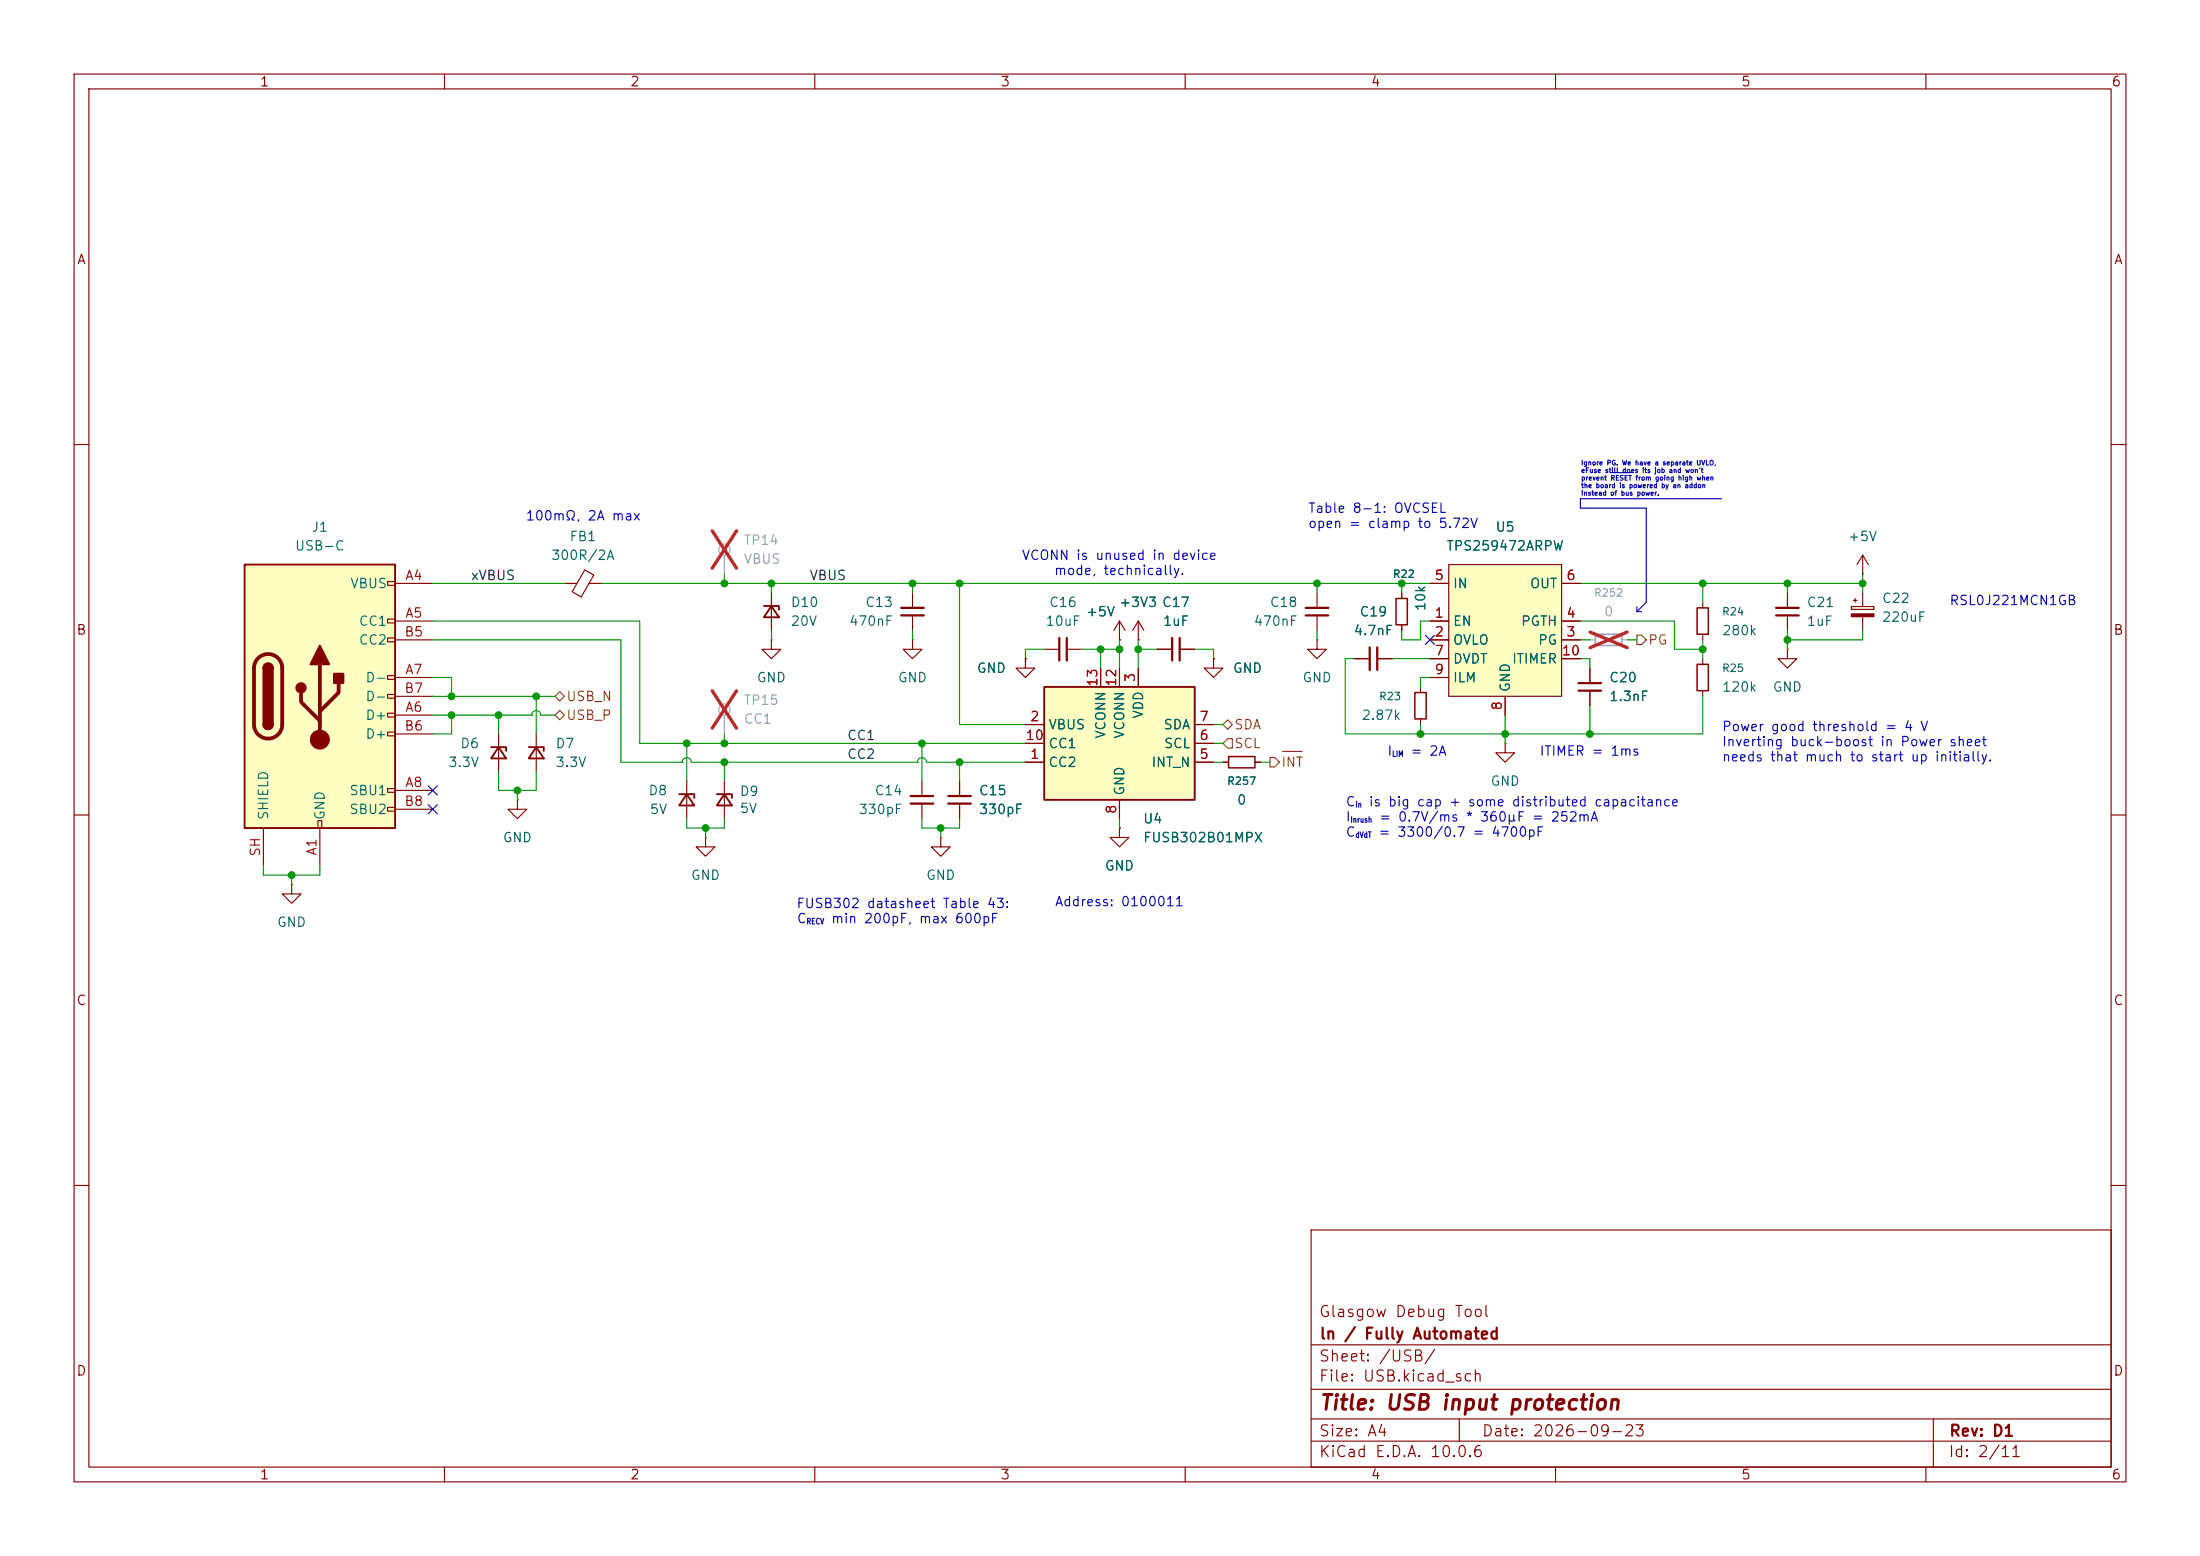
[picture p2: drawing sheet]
<svg xmlns="http://www.w3.org/2000/svg" width="297mm" height="210mm" viewBox="0 0 297 210" stroke-linecap="round" stroke-linejoin="round" font-family="sans-serif">
<g fill="none" stroke="#840000" stroke-width=".15">
<path d="M10 10h277v190h-277zM12 12h273v186h-273zM60 10v2M110 10v2M160 10v2M210 10v2M260 10v2M10 60h2M76.2 78.7h1.7M78.9 76.9l1.3 .7-1.7 3-1.3-.7zM79.5 78.7h1.8M251.5 77.5h.1"/>
<path d="M251.5 74.9l-.8 1.3M251.5 74.9l.7 1.3M251.5 74.9v2.6M285 60h2M67.3 99.1v5M72.4 99.1v5M104.1 86.4v1.2h1.3l-1.3 1.3-1.2-1.3h1.2M104.1 86.4h.1M104.1 80v5.1M123.2 86.4v1.2h1.3l-1.3 1.3-1.3-1.3h1.3M123.2 86.4h.1M123.2 80v2"/>
<path d="M123.2 83.1v2M138.4 88.9v1.3h-1.2l1.2 1.2 1.3-1.2h-1.3M138.4 88.9h.1M141 87.6h2M144 87.6h2M151.1 86.4h.1M151.1 83.8l-.7 1.3M151.1 83.8l.8 1.3M151.1 83.8v2.6M153.7 86.4h.1M153.7 83.8l-.8 1.3M153.7 83.8l.7 1.3"/>
<path d="M153.7 83.8v2.6M156.2 87.6h2M159.3 87.6h2M163.8 88.9v1.3h1.3l-1.3 1.2-1.2-1.2h1.2M163.8 88.9h.1M177.8 86.4v1.2h1.3l-1.3 1.3-1.3-1.3h1.3M177.8 86.4h.1M177.8 80v2M177.8 83.1v2M229.9 81.3v.7M229.9 85.6v.8M229.9 88.9v.8"/>
<path d="M229.9 93.2v.8M241.3 87.6v1.3h1.3l-1.3 1.3-1.3-1.3h1.3M241.3 87.6h.1M241.3 80v2M241.3 83.1v2M249.9 81.9h3.1v.3h-3.1zM250.2 81h.5M250.4 80.8v.5M251.5 80v1.9M251.5 83.2v1.9M10 110h2M39.4 119.4v1.3h1.2l-1.2 1.2-1.3-1.2h1.3"/>
<path d="M39.4 119.4h.1M92.7 105.4v5.1M95.2 113v1.3h1.3l-1.3 1.3-1.2-1.3h1.2M95.2 113h.1M97.8 105.4v5.1M124.5 105.4v2M124.5 108.5v2M127 113v1.3h1.3l-1.3 1.3-1.3-1.3h1.3M127 113h.1M129.5 105.4v2M129.5 108.5v2M151.1 111.8v1.2h1.3l-1.3 1.3-1.2-1.3h1.2"/>
<path d="M151.1 111.8h.1M165.1 102.9h.8M169.4 102.9h.8M285 110h2M10 160h2M177 166h108v32h-108zM285 160h2M60 198v2M110 198v2M160 198v2M177 194.5h108M177 191.5h108"/>
<path d="M177 187.5h108M177 181.5h108M197 191.5v3M210 198v2M260 198v2M261 191.5v6.5"/>
</g>
<path d="M103.1 81.8h2.1v.5M104.1 81.8l1.1 1.5h-2.1zM66.3 100.8h2v.5M67.3 100.8l1 1.6h-2zM71.4 100.8h2v.5M72.4 100.8l1 1.6h-2zM91.7 107.2h2v.5M92.7 107.2l1 1.5h-2zM96.8 107.2h2v.5M97.8 107.2l1 1.5h-2z" fill="none" stroke="#840000" stroke-width=".25"/>
<g fill="none" stroke="#840000" stroke-width=".3">
<path d="M121.7 83.1h3M121.7 82h3M143 86.1v3.1M144 86.1v3.1M158.2 86.1v3.1M159.3 86.1v3.1M176.3 83.1h3M176.3 82h3M239.8 83.1h3M239.8 82h3M122.9 107.4h3.1M122.9 108.5h3.1"/>
<path d="M128 107.4h3.1M128 108.5h3.1"/>
</g>
<g fill="none" stroke="#a1a1a1" stroke-width=".15">
<path d="M97.8 74.9v2.6M97.8 96.5v2.6"/>
<circle cx="97.8" cy="74.2" r=".76"/>
<circle cx="97.8" cy="95.8" r=".76"/>
</g>
<path d="M96.2 71.7l3.2 5M99.4 71.7l-3.2 5M96.2 93.2l3.2 5.1M99.4 93.2l-3.2 5.1" fill="none" stroke="#e12e31" stroke-width=".46"/>
<path d="M249.9 82.9h3.1v.3h-3.1z" fill="#840000" stroke="#840000" stroke-width=".15"/>
<path d="M229.1 89.7h1.5v3.5h-1.5zM229.1 82h1.5v3.6h-1.5zM165.9 102.1h3.5v1.5h-3.5z" fill="none" stroke="#840000" stroke-width=".2"/>
<path d="M141 92.7h20.3v15.3h-20.3z" fill="#ffffc2"/>
<path d="M141 92.7h20.3v15.3h-20.3z" fill="none" stroke="#840000" stroke-width=".25"/>
<path d="M138.4 97.8h2.6M148.6 90.2v2.5M151.1 90.2v2.5M153.7 90.2v2.5M161.3 97.8h2.5M189.2 80v.8M189.2 84.3v.8M138.4 102.9h2.6M138.4 100.3h2.6M151.1 108v2.5M161.3 102.9h2.5M161.3 100.3h2.5" fill="none" stroke="#840000" stroke-width=".15"/>
<path d="M188.5 80.8h1.5v3.5h-1.5z" fill="none" stroke="#840000" stroke-width=".2"/>
<path d="M195.6 76.2h15.2v17.8h-15.2z" fill="#ffffc2"/>
<g fill="none" stroke="#840000" stroke-width=".15">
<path d="M193 78.7h2.6M195.6 76.2h15.2v17.8h-15.2zM210.8 78.7h2.6M193 83.8h2.6M193 86.4h2.6M193 88.9h2.6M193 91.4h2.6M203.2 94v2.5M210.8 83.8h2.6M210.8 86.4h2.6M210.8 88.9h2.6M69.8 108v1.2h1.3l-1.3 1.3-1.2-1.3h1.2"/>
<path d="M69.8 108h.1M203.2 100.3v1.3h1.3l-1.3 1.3-1.3-1.3h1.3M203.2 100.3h.1"/>
</g>
<path d="M33 76.2h20.3v35.6h-20.3z" fill="#ffffc2"/>
<g fill="none" stroke="#840000" stroke-width=".15">
<path d="M52.3 78.5h1v.5h-1zM53.3 78.7h5.1M193 78.7h2.6M210.8 78.7h2.6M52.3 83.6h1v.5h-1zM52.3 86.1h1v.5h-1zM52.3 91.2h1v.5h-1zM52.3 93.7h1v.5h-1zM52.3 96.3h1v.5h-1zM52.3 98.8h1v.5h-1zM53.3 83.8h5.1M53.3 96.5h5.1"/>
<path d="M53.3 91.4h5.1M53.3 86.4h5.1M53.3 99.1h5.1M53.3 94h5.1M138.4 88.9h.1M138.4 97.8h2.6M148.6 90.2v2.5M151.1 86.4h.1M151.1 90.2v2.5M153.7 86.4h.1M153.7 90.2v2.5M156.2 87.6h2"/>
<path d="M159.3 87.6h2M161.3 97.8h2.5M163.8 88.9h.1M182.9 88.9h2M185.9 88.9h2.1M189.2 80v.8M189.2 84.3v.8M191.8 92.7v.8M191.8 97v.8M193 83.8h2.6M193 91.4h2.6M193 86.4h2.6"/>
<path d="M193 88.9h2.6M203.2 94v2.5M210.8 83.8h2.6M210.8 86.4h2.6M210.8 88.9h2.6M214.6 90.2v2M214.6 93.2v2.1M35.6 111.8v5M42.9 110.7h.5v1.1h-.5zM43.2 111.8v5M52.3 106.4h1v.5h-1zM52.3 109h1v.5h-1z"/>
<path d="M53.3 106.7h5.1M53.3 109.2h5.1M129.5 105.4v2M129.5 108.5v2M138.4 102.9h2.6M138.4 100.3h2.6M151.1 111.8h.1M151.1 108v2.5M161.3 102.9h2.5M161.3 100.3h2.5M165.1 102.9h.8M169.4 102.9h.8"/>
</g>
<path d="M33 76.2h20.3v35.6h-20.3zM35.6 90.2a.64 .64 0 0 1 .6-.7 .64 .64 0 0 1 .6 .7M35.6 97.8a.64 .64 0 0 0 .6 .6 .64 .64 0 0 0 .6-.6" fill="none" stroke="#840000" stroke-width=".25"/>
<path d="M34.8 88.8a1.9 1.9 0 0 1 2.1-.4 1.9 1.9 0 0 1 1.2 1.8v7.6a1.91 1.91 0 0 1-1.9 1.9 1.91 1.91 0 0 1-1.9-1.9v-7.6a1.9 1.9 0 0 1 .5-1.4zM40.6 93.5v1.2l2.6 2.6M43.2 89.7v10.1M45.7 92.2v1.3l-2.5 2.5" fill="none" stroke="#840000" stroke-width=".51"/>
<g fill="#840000" stroke="#840000" stroke-width=".25">
<path d="M35.6 90.2h1.2v7.6h-1.2z"/>
<path d="M35.7 89.7a.64 .64 0 0 1 .7-.1 .64 .64 0 0 1 .4 .6h-1.2z"/>
<path d="M35.6 97.8h1.2a.64 .64 0 0 1-.6 .6 .64 .64 0 0 1-.6-.6z"/>
<path d="M43.2 87.1l1.2 2.6h-2.5z"/>
<path d="M45.1 90.9h1.3v1.3h-1.3z"/>
<circle cx="40.6" cy="92.8" r=".63"/>
</g>
<circle cx="43.2" cy="99.8" r="1.27" fill="#840000" stroke="#840000" stroke-width=".15"/>
<path d="M215.4 85.6h3.5v1.5h-3.5z" fill="none" stroke="#a1a1a1" stroke-width=".2"/>
<path d="M214.6 86.4h.8M218.9 86.4h.8" fill="none" stroke="#a1a1a1" stroke-width=".15"/>
<path d="M214.7 85.3l5 2.1M219.7 85.3l-5 2.1" fill="none" stroke="#e12e31" stroke-width=".46"/>
<path d="M184.9 87.4v3M185.9 87.4v3M213.1 93.2h3.1M213.1 92.2h3.1" fill="none" stroke="#840000" stroke-width=".3"/>
<path d="M191 93.5h1.5v3.5h-1.5z" fill="none" stroke="#840000" stroke-width=".2"/>
<path d="M74.9 96.5l.7-.6 .6 .6-.6 .7zM74.9 94l.7-.7 .6 .7-.6 .6zM165.1 97.8l.6-.6 .7 .6-.7 .6zM165.7 99.7h.7v1.3h-.7l-.6-.7zM221 85.7h.6l.6 .7-.6 .6h-.6zM171.4 102.2h.7l.6 .7-.6 .6h-.7zM173.1 101.4h2.7" fill="none" stroke="#725600" stroke-width=".15"/>
<path d="M217.5 63.8h2.7M232.4 67.3h-19v1.3h8.8v12.7l-1.2 1.3M221 82.6h.6M221 81.9v.7" fill="none" stroke="#0000c2" stroke-width=".15"/>
<g fill="none" stroke="#009600" stroke-width=".15">
<path d="M58.4 78.7h17.8M81.3 78.7h111.7M97.8 77.5v1.2M104.1 78.7v1.3M123.2 78.7v1.3M129.5 78.7v19.1h8.9M177.8 78.7v1.3M189.2 78.7v1.3M213.4 78.7h38.1M229.9 78.7v2.6M241.3 78.7v1.3M251.5 77.5v2.5"/>
<path d="M58.4 86.4h25.4v16.5h8.3M58.4 83.8h28v16.5h52M58.4 91.4h2.6v2.6M58.4 96.5h13.4M58.4 94h16.5M61 96.5v2.6h-2.6M67.3 96.5v2.6M71.8 96.5h.1M71.8 96.5a.61 .61 0 0 1 .6-.6 .61 .61 0 0 1 .6 .6h1.9M72.4 94v5.1M97.8 99.1v1.2M104.1 85.1v1.3"/>
<path d="M123.2 85.1v1.3M141 87.6h-2.6v1.3M146 87.6h5.1M148.6 87.6v2.6M151.1 86.4v3.8M153.7 87.6h2.5M153.7 86.4v3.8M161.3 87.6h2.5v1.3M163.8 97.8h1.3M177.8 85.1v1.3M182.9 88.9h-1.3v10.2h48.3v-5.1M188 88.9h5"/>
<path d="M191.8 97.8v1.3M193 83.8h-1.2v2.6h-2.6v-1.3M193 91.4h-1.2v1.3M203.2 96.5v3.8M213.4 83.8h12.7v3.8h3.8M213.4 86.4h1.2M213.4 88.9h1.2v1.3M214.6 95.3v3.8M219.7 86.4h1.3M229.9 86.4v2.5M241.3 85.1v2.5M251.5 85.1v1.3h-10.2"/>
<path d="M35.6 116.8v1.3h7.6v-1.3M39.4 118.1v1.3M67.3 104.1v2.6h5.1v-2.6M69.8 106.7v1.3M92.1 102.9h.1M92.1 102.9a.61 .61 0 0 1 .6-.6 .61 .61 0 0 1 .6 .6h30.6M92.7 110.5v1.3h5.1v-1.3M92.7 100.3v5.1M95.2 111.8v1.2M97.8 102.9v2.5M123.9 102.9h.1M123.9 102.9a.61 .61 0 0 1 .6-.6 .61 .61 0 0 1 .6 .6h13.3"/>
<path d="M124.5 110.5v1.3h5v-1.3M124.5 100.3v5.1M127 111.8v1.2M129.5 102.9v2.5M151.1 110.5v1.3M163.8 102.9h1.3M163.8 100.3h1.3M170.2 102.9h1.2"/>
</g>
<path d="M192.4 85.8l1.2 1.2M193.6 85.8l-1.2 1.2M57.8 106.1l1.2 1.2M57.8 108.6l1.2 1.2M59 106.1l-1.2 1.2M59 108.6l-1.2 1.2" fill="none" stroke="#000084" stroke-width=".15"/>
<g fill="#009600" stroke="#009600" stroke-width=".14">
<circle cx="191.8" cy="99.1" r=".46"/>
<circle cx="203.2" cy="99.1" r=".46"/>
<circle cx="214.6" cy="99.1" r=".46"/>
<circle cx="97.8" cy="78.7" r=".46"/>
<circle cx="104.1" cy="78.7" r=".46"/>
<circle cx="72.4" cy="94" r=".46"/>
<circle cx="92.7" cy="100.3" r=".46"/>
<circle cx="127" cy="111.8" r=".46"/>
<circle cx="123.2" cy="78.7" r=".46"/>
<circle cx="129.5" cy="78.7" r=".46"/>
<circle cx="148.6" cy="87.6" r=".46"/>
<circle cx="153.7" cy="87.6" r=".46"/>
<circle cx="189.2" cy="78.7" r=".46"/>
<circle cx="177.8" cy="78.7" r=".46"/>
<circle cx="151.1" cy="87.6" r=".46"/>
<circle cx="241.3" cy="86.4" r=".46"/>
<circle cx="229.9" cy="78.7" r=".46"/>
<circle cx="229.9" cy="87.6" r=".46"/>
<circle cx="251.5" cy="78.7" r=".46"/>
<circle cx="241.3" cy="78.7" r=".46"/>
<circle cx="97.8" cy="102.9" r=".46"/>
<circle cx="129.5" cy="102.9" r=".46"/>
<circle cx="124.5" cy="100.3" r=".46"/>
<circle cx="97.8" cy="100.3" r=".46"/>
<circle cx="95.2" cy="111.8" r=".46"/>
<circle cx="61" cy="96.5" r=".46"/>
<circle cx="67.3" cy="96.5" r=".46"/>
<circle cx="61" cy="94" r=".46"/>
<circle cx="69.8" cy="106.7" r=".46"/>
<circle cx="39.4" cy="118.1" r=".46"/>
</g>
<text font-size="2" fill="#840000" x="178" y="190.8">Title: USB input protection</text>
<g font-size="1.5" fill="#840000">
<text x="178" y="178.1">Glasgow Debug Tool</text>
<text x="178" y="184.1">Sheet: /USB/</text>
<text x="178" y="181.1">ln / Fully Automated</text>
<text x="178" y="186.8">File: USB.kicad_sch</text>
<text x="178" y="197">KiCad E.D.A. 10.0.6</text>
<text x="178" y="194.2">Size: A4</text>
<text x="200" y="194.2">Date: 2026-09-23</text>
<text x="263" y="197">Id: 2/11</text>
<text x="263" y="194.2">Rev: D1</text>
</g>
<g font-size="1.3" fill="#840000">
<text x="35" y="12">1</text>
<text x="85" y="12">2</text>
<text x="135" y="12">3</text>
<text x="185" y="12">4</text>
<text x="235" y="12">5</text>
<text x="285" y="12">6</text>
<text x="10.3" y="36">A</text>
<text x="285.3" y="36">A</text>
<text x="10.2" y="86">B</text>
<text x="285.2" y="86">B</text>
<text x="10.2" y="136">C</text>
<text x="285.2" y="136">C</text>
<text x="10.2" y="186">D</text>
<text x="285.2" y="186">D</text>
<text x="35" y="200">1</text>
<text x="85" y="200">2</text>
<text x="135" y="200">3</text>
<text x="185" y="200">4</text>
<text x="235" y="200">5</text>
<text x="285" y="200">6</text>
</g>
<g font-size="1.3" fill="#0000c2">
<text x="70.9" y="70.6">100mΩ, 2A max</text>
<text x="176.5" y="69.5">Table 8-1: OVCSEL</text>
<text x="176.5" y="71.6">open = clamp to 5.72V</text>
<text x="137.8" y="75.9">VCONN is unused in device</text>
<text x="142.2" y="77.9">mode, technically.</text>
<text x="263.1" y="82">RSL0J221MCN1GB</text>
<text x="232.4" y="99">Power good threshold = 4 V</text>
<text x="232.4" y="101">Inverting buck-boost in Power sheet</text>
<text x="187.2" y="102.3">I</text>
<text x="190.3" y="102.3">= 2A</text>
<text x="207.8" y="102.3">ITIMER = 1ms</text>
<text x="232.4" y="103.1">needs that much to start up initially.</text>
<text x="181.6" y="109.2">C</text>
<text x="181.6" y="111.2">I</text>
<text x="181.6" y="113.2">C</text>
<text x="184.7" y="109.2">is big cap + some distributed capacitance</text>
<text x="186" y="113.2">= 3300/0.7 = 4700pF</text>
<text x="186.1" y="111.2">= 0.7V/ms * 360µF = 252mA</text>
<text x="107.4" y="122.9">FUSB302 datasheet Table 43:</text>
<text x="107.5" y="124.9">C</text>
<text x="112.1" y="124.9">min 200pF, max 600pF</text>
<text x="142.3" y="122.6">Address: 0100011</text>
</g>
<g font-size="1.3" fill="#006464">
<text x="39.7" y="74.6">USB-C</text>
<text x="42" y="72.1">J1</text>
<text x="74.3" y="75.9">300R/2A</text>
<text x="76.8" y="73.4">FB1</text>
<text x="195.2" y="74.6">TPS259472ARPW</text>
<text x="201.8" y="72.1">U5</text>
<text x="249.4" y="73.4">+5V</text>
<text x="47.2" y="79.7">VBUS</text>
<text x="106.7" y="82.2">D10</text>
<text x="116.7" y="82.2">C13</text>
<text x="141.5" y="82.2">C16</text>
<text x="146.5" y="83.5">+5V</text>
<text x="151" y="82.2">+3V3 C17</text>
<text x="171.3" y="82.2">C18</text>
<text x="183.5" y="83.5">C19</text>
<text x="192.7" y="82.6" transform="rotate(-90 192.7 82.6)">10k</text>
<text x="196.1" y="79.7">IN</text>
<text x="206.5" y="79.7">OUT</text>
<text x="243.8" y="82.2">C21</text>
<text x="254" y="81.7">C22</text>
<text x="48.3" y="84.8">CC1</text>
<text x="48.3" y="87.3">CC2</text>
<text x="106.7" y="84.8">20V</text>
<text x="114.5" y="84.8">470nF</text>
<text x="141.1" y="84.8">10uF</text>
<text x="156.9" y="84.8">1uF</text>
<text x="169.2" y="84.8">470nF</text>
<text x="182.7" y="86.1">4.7nF</text>
<text x="196.1" y="84.8">EN</text>
<text x="196.1" y="87.3">OVLO</text>
<text x="196.1" y="89.9">DVDT</text>
<text x="204" y="89.9">ITIMER</text>
<text x="205.2" y="84.8">PGTH</text>
<text x="207.5" y="87.3">PG</text>
<text x="232.4" y="86.1">280k</text>
<text x="243.8" y="84.8">1uF</text>
<text x="254" y="84.2">220uF</text>
<text x="49.3" y="92.4">D-</text>
<text x="49.3" y="94.9">D-</text>
<text x="102.1" y="92.4">GND</text>
<text x="121.1" y="92.4">GND</text>
<text x="131.8" y="91.1">GND</text>
<text x="166.4" y="91.1">GND</text>
<text x="175.7" y="92.4">GND</text>
<text x="196.1" y="92.4">ILM</text>
<text x="204.2" y="93.5" transform="rotate(-90 204.2 93.5)">GND</text>
<text x="217.2" y="92.4">C20</text>
<text x="217.2" y="94.9">1.3nF</text>
<text x="232.4" y="93.7">120k</text>
<text x="239.2" y="93.7">GND</text>
<text x="49.3" y="97.5">D+</text>
<text x="49.3" y="100">D+</text>
<text x="62.1" y="101.3">D6</text>
<text x="74.9" y="101.3">D7</text>
<text x="141.5" y="98.8">VBUS</text>
<text x="141.5" y="101.3">CC1</text>
<text x="149.6" y="99.8" transform="rotate(-90 149.6 99.8)">VCONN</text>
<text x="152.1" y="99.8" transform="rotate(-90 152.1 99.8)">VCONN</text>
<text x="154.6" y="97.1" transform="rotate(-90 154.6 97.1)">VDD</text>
<text x="157" y="98.8">SDA</text>
<text x="157" y="101.3">SCL</text>
<text x="183.7" y="97.5">2.87k</text>
<text x="47.1" y="107.6">SBU1</text>
<text x="60.4" y="103.8">3.3V</text>
<text x="74.9" y="103.8">3.3V</text>
<text x="87.5" y="107.6">D8</text>
<text x="99.8" y="107.7">D9</text>
<text x="118" y="107.6">C14</text>
<text x="132.1" y="107.6">C15</text>
<text x="141.5" y="103.8">CC2</text>
<text x="152.1" y="107.5" transform="rotate(-90 152.1 107.5)">GND</text>
<text x="155.4" y="103.8">INT_N</text>
<text x="201.1" y="106.4">GND</text>
<text x="36.5" y="110.8" transform="rotate(-90 36.5 110.8)">SHIELD</text>
<text x="44.1" y="110.8" transform="rotate(-90 44.1 110.8)">GND</text>
<text x="47.1" y="110.2">SBU2</text>
<text x="67.8" y="114">GND</text>
<text x="87.6" y="110.2">5V</text>
<text x="99.8" y="110.1">5V</text>
<text x="115.8" y="110.2">330pF</text>
<text x="132.1" y="110.2">330pF</text>
<text x="154.2" y="111.5">U4</text>
<text x="154.2" y="114">FUSB302B01MPX</text>
<text x="166.9" y="108.9">0</text>
<text x="93.2" y="119.1">GND</text>
<text x="124.9" y="119.1">GND</text>
<text x="149.1" y="117.8">GND</text>
<text x="37.3" y="125.4">GND</text>
</g>
<g font-size="1.3" fill="#989898">
<text x="100.3" y="73.9">TP14</text>
<text x="100.3" y="76.4">VBUS</text>
<text x="216.4" y="83.5">0</text>
<text x="100.3" y="95.5">TP15</text>
<text x="100.3" y="98">CC1</text>
</g>
<g font-size="1.3" fill="#a90000">
<text x="54.6" y="78.6">A4</text>
<text x="54.6" y="83.7">A5</text>
<text x="193.6" y="83.7">1</text>
<text x="193.6" y="78.6">5</text>
<text x="211.4" y="83.7">4</text>
<text x="211.4" y="78.6">6</text>
<text x="54.5" y="86.2">B5</text>
<text x="193.6" y="86.2">2</text>
<text x="193.6" y="88.8">7</text>
<text x="210.8" y="88.8">10</text>
<text x="211.4" y="86.2">3</text>
<text x="54.5" y="93.8">B7</text>
<text x="54.6" y="91.3">A7</text>
<text x="148.5" y="92.8" transform="rotate(-90 148.5 92.8)">13</text>
<text x="151" y="92.8" transform="rotate(-90 151 92.8)">12</text>
<text x="153.5" y="92.2" transform="rotate(-90 153.5 92.2)">3</text>
<text x="193.6" y="91.3">9</text>
<text x="203.1" y="96" transform="rotate(-90 203.1 96)">8</text>
<text x="54.5" y="98.9">B6</text>
<text x="54.6" y="96.4">A6</text>
<text x="138.4" y="100.2">10</text>
<text x="139" y="97.7">2</text>
<text x="161.8" y="100.2">6</text>
<text x="161.8" y="97.7">7</text>
<text x="54.6" y="106.5">A8</text>
<text x="139" y="102.7">1</text>
<text x="161.8" y="102.7">5</text>
<text x="54.5" y="109.1">B8</text>
<text x="151" y="110" transform="rotate(-90 151 110)">8</text>
<text x="35.4" y="115.7" transform="rotate(-90 35.4 115.7)">SH</text>
<text x="43" y="115.6" transform="rotate(-90 43 115.6)">A1</text>
</g>
<g font-size="1.3" fill="#0f0f0f">
<text x="63.5" y="78.6">xVBUS</text>
<text x="109.2" y="78.6">VBUS</text>
<text x="114.3" y="100.2">CC1</text>
<text x="114.3" y="102.7">CC2</text>
</g>
<g font-size="1.3" fill="#725600">
<text x="222.4" y="87.3">PG</text>
<text x="76.4" y="94.9">USB_N</text>
<text x="76.4" y="97.5">USB_P</text>
<text x="166.5" y="98.8">SDA</text>
<text x="166.5" y="101.3">SCL</text>
<text x="172.9" y="103.8">INT</text>
</g>
<g font-size="1" fill="#006464">
<text x="187.9" y="78.2">R22</text>
<text x="232.4" y="83.3">R24</text>
<text x="186.1" y="94.7">R23</text>
<text x="232.4" y="90.9">R25</text>
<text x="165.6" y="106.2">R257</text>
</g>
<text font-size="1" fill="#989898" x="215.1" y="80.8">R252</text>
<g font-size=".8" fill="#0000c2">
<text x="187.9" y="102.3">LIM</text>
<text x="182.3" y="111.2">Inrush</text>
<text x="182.9" y="109.2">in</text>
<text x="182.9" y="113.3">dVdT</text>
<text x="108.8" y="124.9">RECV</text>
</g>
<g font-size=".6" fill="#0000c2">
<text x="213.4" y="63">Ignore PG. We have a separate UVLO,</text>
<text x="213.4" y="64">eFuse still does its job and won't</text>
<text x="213.4" y="65">prevent RESET from going high when</text>
<text x="213.4" y="66">the board is powered by an addon</text>
<text x="213.4" y="67">instead of bus power.</text>
</g>
</svg>
